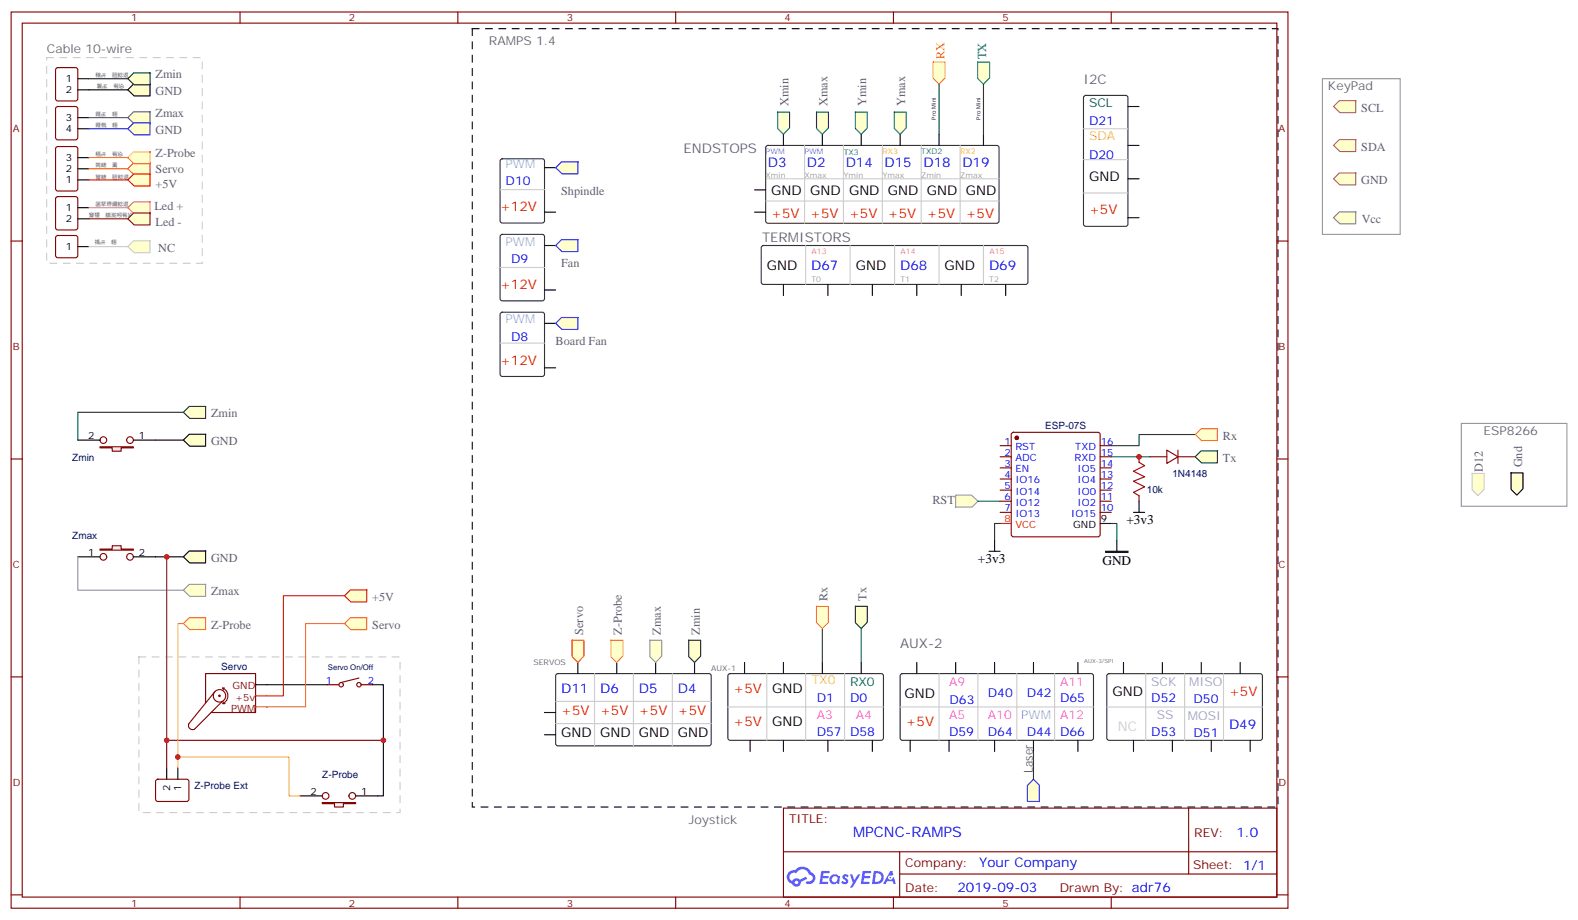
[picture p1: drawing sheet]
<svg xmlns="http://www.w3.org/2000/svg" width="501mm" height="292mm" viewBox="0 0 501 292" stroke-linecap="round" stroke-linejoin="round" font-family="sans-serif">
<path d="M14.8 18.3h49.4v65.2h-49.4zM44.1 208.4h82.9v49.4h-82.9z" fill="none" stroke="#ccc" stroke-width=".35" stroke-dasharray="2.1 2.1"/>
<path d="M419.8 25h24.7v49.4h-24.7zM463.9 134.3h33.5v26.3h-33.5z" fill="none" stroke="#999" stroke-width=".35"/>
<path d="M149.9 9.1h255.8v246.9h-255.8z" fill="none" stroke="#000" stroke-width=".35" stroke-dasharray="2.1 2.1"/>
<g fill="none" stroke="#870000" stroke-width=".35">
<path d="M3.5 3.8h405.4v284.3h-405.4zM7.1 7.3h398.2v277.3h-398.2zM76.2 3.8v3.5M145.3 3.8v3.5M214.5 3.8v3.5M283.6 3.8v3.5M352.8 3.8v3.5M3.5 76.5h3.6M405.3 76.5h3.6M3.5 145.6h3.6M405.3 145.6h3.6M3.5 214.8h3.6"/>
<path d="M405.3 214.8h3.6M248.7 256.4h156.6v28.2h-156.6zM377.3 256.4v20.9M248.7 270.2h156.5M285.6 277.3h119.6M285.6 270.2v14.2M3.5 283.9h3.6M76.2 284.6v3.5M145.3 284.6v3.5M214.5 284.6v3.5M283.6 284.6v3.5M352.8 284.6v3.5"/>
<path d="M405.3 283.9h3.6"/>
</g>
<g fill="#5487ff">
<path d="M267.7 277.6a1.22 1.22 0 0 1 1.7 .2l-.4 .6a.47 .47 0 0 0-.3-.4 .47 .47 0 0 0-.5 .2l.1 .2a1.14 1.14 0 0 1 .8 1.8 1.14 1.14 0 0 1-1.9 0l-.2-.2 .5-.6 .7 .5a.29 .29 0 0 0 .3-.3 .29 .29 0 0 0-.2-.3 1.04 1.04 0 0 1-.6-1.7z"/>
<path d="M260.7 276.3h2.4l.3 .2-.2 .5-1.8 .1-.1 .8h1.5l.3 .4-.3 .4h-1.6l-.2 1.1h1.7l.2 .3-.2 .3-2.6 .1z"/>
<path d="M273.8 276.3l2.7 .2-.1 .5-1.8 .1-.2 .8h1.6l.3 .4-.4 .4h-1.6l-.1 1.1h1.7l.2 .3-.2 .3-2.6 .1z"/>
<path d="M282.6 276.3h.7l.3 1.3-.6 .3a.69 .69 0 0 0-1 .3 .69 .69 0 0 0 .4 .9 .69 .69 0 0 0 .9-.6l.5-.2 .6 2.2h-.8l-.2-.9h-1.8l-.5 .9h-.8z"/>
<path d="M269.8 277.4h.8l.6 1.8 1.1-1.8h.9l-2.6 4.2h-.8l.9-1.5z"/>
<path d="M277.4 276.3l-.6 4.2h1.3a2.11 2.11 0 0 0 2.5-2.1 2.11 2.11 0 0 0-2.5-2.1zM278.1 277.1a1.43 1.43 0 0 1 1.6 1.6 1.43 1.43 0 0 1-2 1.1z"/>
<path d="M263.7 277.9a1.54 1.54 0 0 0-.1 2.2 1.54 1.54 0 0 0 2.2 .1l.6 .3 .3-2.3-.6-.3a1.49 1.49 0 0 0-2.4 0zM264 278.9a.94 .94 0 0 1 1.8 0 .94 .94 0 0 1-1.8 0z"/>
<path d="M250.4 276.7a2.18 2.18 0 0 0 1.1 3.7 1.44 1.44 0 0 0 1.6 .9 1.44 1.44 0 0 0 1.2-1.4l2-1.1-.5-.7-1.9 1a1.47 1.47 0 0 0-2.4 .4 1.39 1.39 0 0 1-.7-1.9 1.39 1.39 0 0 1 2-.5 2.12 2.12 0 0 1 2.2-1.3 2.12 2.12 0 0 1 1.9 1.7 1.14 1.14 0 0 1 1.1 1.4 1.14 1.14 0 0 1-1.7 .7 .43 .43 0 0 0-.5 .4 .43 .43 0 0 0 .4 .5 1.98 1.98 0 0 0 2.5-1.2 1.98 1.98 0 0 0-1.2-2.6 3.1 3.1 0 0 0-5.3-.6l-.9 .1zM252.3 280a.55 .55 0 0 1 1.1 0 .55 .55 0 0 1-1.1 0z"/>
<circle cx="282.6" cy="278.4" r=".26"/>
</g>
<path d="M68.3 219.4l-8.3 10.2a1.31 1.31 0 0 0 .2 1.5 1.31 1.31 0 0 0 1.5 .3l8.9-8.9M70.7 218.3a2.68 2.68 0 0 1 1.7 2.5 2.68 2.68 0 0 1-1.7 2.4M70.7 218.3h.6M70.7 218.3l.2 .5M65.3 222.9v-9.2h15.8v12.4h-14.1M67.7 220.6a1.98 1.98 0 0 1 3.1-1.5 1.98 1.98 0 0 1-.2 3.4 1.98 1.98 0 0 1-2.9-1.7M69.5 220.6l.4 .2-.2 .2-.3-.2M70.7 223.2h.7M70.9 222.7l-.2 .5" fill="none" stroke="#850000" stroke-width=".35"/>
<path d="M81.1 224.3h3.6" fill="none" stroke="#f60" stroke-width=".35"/>
<path d="M81.1 220.8h3.6" fill="none" stroke="#f00" stroke-width=".35"/>
<path d="M81.1 217.2h3.6" fill="none" stroke="#000" stroke-width=".35"/>
<path d="M102.3 254.6h10.6v.4h-3.9v1h-2.8v-1h-3.9z" fill="#f0f0f0" stroke="#870000" stroke-width=".35"/>
<g fill="none" stroke="#870000" stroke-width=".35">
<circle cx="103.4" cy="252.5" r="1.06"/>
<circle cx="111.8" cy="252.5" r="1.06"/>
</g>
<path d="M95.2 252.5h7.1M112.9 252.5h7" fill="none" stroke="#000" stroke-width=".35"/>
<path d="M31.7 141.7h10.6v.4h-3.8v1.1h-2.9v-1.1h-3.9z" fill="#f0f0f0" stroke="#870000" stroke-width=".35"/>
<g fill="none" stroke="#870000" stroke-width=".35">
<circle cx="32.8" cy="139.6" r="1.06"/>
<circle cx="41.3" cy="139.6" r="1.06"/>
</g>
<path d="M24.7 139.6h7M42.3 139.6h7.1" fill="none" stroke="#000" stroke-width=".35"/>
<path d="M31.7 174.2h3.9v-1.1h2.9v1.1h3.8v.4h-10.6z" fill="#f0f0f0" stroke="#870000" stroke-width=".35"/>
<g fill="none" stroke="#870000" stroke-width=".35">
<path d="M17.9 21.7l.4-.3h5.7l.6 .5 .1 9.4-.5 .7h-5.9l-.6-.4-.1-9.4zM17.9 34l.4-.2h5.7l.6 .4 .1 9.5-.5 .6-5.9 .1-.6-.5-.1-9.4zM17.9 46.7l.4-.2h5.7l.6 .4 .1 13-.5 .7h-5.9l-.6-.5-.1-12.9zM17.9 62.6l.4-.2h5.7l.6 .4 .1 9.4-.5 .7-5.9 .1-.6-.5-.1-9.4zM17.9 74.9l.4-.2h5.7l.5 .2 .2 .5v5.7l-.2 .5-.5 .2h-5.7l-.5-.3-.2-.4v-5.7zM321.3 137.4l.4-.2h26.8l.5 .2 .2 .5v31.7l-.2 .5-.5 .2h-26.8l-.5-.2-.2-.5v-31.7zM317.5 141.4h3.5M317.5 144.9h3.5M317.5 148.4h3.5M317.5 152h3.5M317.5 155.5h3.5M317.5 159h3.5"/>
<path d="M349.2 141.4h3.6M349.2 144.9h3.6M349.2 148.4h3.6M349.2 152h3.6M349.2 155.5h3.6M349.2 159h3.6M361.6 144.9v1.8M361.6 157.3v1.7M365.1 144.9h5.3M370.4 142.8l3.5 2.1-3.5 2.1zM373.9 144.9h5.3M373.9 142.8v4.2"/>
<path d="M317.5 162.6h3.5M349.2 162.6h3.6M104.1 217.2h3.5M113.9 215.1l-5.6 1.4M114.7 217.2h3.5M49.6 247.4l.5-.2 9.4 .1 .5 .6-.1 6-.6 .4-9.5-.1-.4-.6v-5.7z"/>
<circle cx="32.8" cy="176.7" r="1.06"/>
<circle cx="41.3" cy="176.7" r="1.06"/>
<circle cx="108.3" cy="217.2" r=".71"/>
<circle cx="113.9" cy="217.2" r=".71"/>
</g>
<g fill="none" stroke="#000" stroke-width=".35">
<path d="M24.7 25h3.5M24.7 28.5h3.5M24.7 37.3h3.5M358.1 33.8h3.5M24.7 40.9h3.5M24.7 57.1h3.5M24.7 53.6h3.5M24.7 50h3.5M172.9 53.2h3.5M248.7 42.6v3.5M261.1 42.6v3.5M273.4 42.6v3.5"/>
<path d="M285.8 42.6v3.5M298.1 42.6v3.5M312.2 42.6v3.5M358.1 46.1h3.5M358.1 56.7h3.5M24.7 65.9h3.5M24.7 69.4h3.5M24.7 78.2h3.5M172.9 77.9h3.5M172.9 67.3h3.5M239.5 67.3h3.6M239.5 60.3h3.6"/>
<path d="M358.1 69.1h3.5M172.9 92h3.5M248.7 90.2v3.6M262.8 90.2v3.6M276.9 90.2v3.6M291 90.2v3.6M305.2 90.2v3.6M319.3 90.2v3.6M172.9 102.6h3.5M172.9 116.7h3.5M24.7 176.7h7M42.3 176.7h7.1"/>
<path d="M349.2 166.1h3.6M183.4 210.2v3.5M195.8 210.2v3.5M208.1 210.2v3.5M220.5 210.2v3.5M236.4 210.2v3.5M248.7 210.2v3.5M261.1 210.2v3.5M273.4 210.2v3.5M291 210.2v3.5M303.4 210.2v3.5M315.7 210.2v3.5"/>
<path d="M328.1 210.2v3.5M342.2 210.2v3.5M356.7 210.2v3.5M369 210.2v3.5M381.4 210.2v3.5M393.7 210.2v3.5M172.9 226.1h3.5M172.9 233.1h3.5M238.1 234.9v3.5M248.7 234.9v3.5M262.8 234.9v3.5M276.9 234.9v3.5"/>
<path d="M288.9 234.9v3.5M301.3 234.9v3.5M315.7 234.9v3.5M328.1 234.9v3.5M342.2 234.9v3.5M359.8 234.9v3.5M372.2 234.9v3.5M384.5 234.9v3.5M396.9 234.9v3.5M52.9 243.7v3.5M56.4 243.7v3.5"/>
</g>
<path d="M344.2 30.5l.5-.2h12.7l.6 .4 .1 40.4-.5 .7h-12.9l-.7-.4v-40.4zM159 50.6l.5-.2h12.7l.5 .2 .2 .5v19l-.3 .5-.4 .2h-12.7l-.5-.3-.3-.4v-19zM243.3 46.3l.5-.2 72.9 .1 .4 .6v23.6l-.7 .4h-72.9l-.4-.7v-23.3zM159 74.6l.5-.2h12.7l.6 .4 .1 19.9-.5 .7-12.9 .1-.7-.5-.1-19.9zM241.9 78.1l.5-.2h83.2l.5 .2 .2 .5v10.9l-.2 .5-.5 .2h-83.2l-.5-.2-.2-.5v-10.9zM159 99.3l.5-.2h12.7l.5 .2 .2 .5v18.9l-.3 .5-.4 .2h-12.7l-.5-.2-.3-.5v-18.9zM176.6 213.9l.5-.2 48.2 .1 .5 .6-.1 21.8-.6 .4h-48.3l-.4-.7v-21.5zM231.3 213.9l.5-.2 48.2 .1 .5 .6-.1 20-.6 .5-48.3-.1-.4-.6v-19.8zM286 213.9l.5-.2 60.2 .1 .4 .6v20l-.7 .5-60.2-.1-.4-.6v-19.8zM351.6 213.9l.5-.2 48.2 .1 .5 .6-.1 20.1-.7 .4-48.2-.1-.4-.6v-19.8z" fill="none" stroke="#333" stroke-width=".35"/>
<g fill="none" stroke="#ccc" stroke-width=".35">
<path d="M243.4 56.7h73.7M255.4 46.1v24.7M267.8 46.1v24.7M280.1 46.1v24.7M292.5 46.1v24.7M304.8 46.1v24.7M344 50.7h14.1M344 40.9h14.1M158.7 60.2h14.2M243.1 63.8h74M255.8 77.9v12.3M269.9 77.9v12.3"/>
<path d="M284 77.9v12.3M298.1 77.9v12.3M312.2 77.9v12.3M344 61.2h14.1M158.7 84.9h14.2M158.7 108.9h14.2M188.7 213.7v22.9M201.1 213.7v22.9M213.4 213.7v22.9M243.4 213.7v21.2M255.8 213.7v21.2M268.1 213.7v21.2"/>
<path d="M298.1 213.7v21.2M310.4 213.7v21.2M322.8 213.7v21.2M334.8 213.7v21.2M363.7 213.7v21.2M376.1 213.7v21.2M388.4 213.7v21.2M176.4 222.5h49.4M176.4 229.6h49.4M231.1 224.3h49.4M285.8 224.3h61.3M351.4 224.3h49.4"/>
</g>
<circle cx="322.8" cy="138.9" r=".53" fill="#870000" stroke="#870000" stroke-width=".35"/>
<path d="M317.5 166.1h3.5" fill="none" stroke="#f00" stroke-width=".35"/>
<path d="M361.6 146.7l1.8 1-3.6 1.8 3.6 1.8-3.6 1.4 3.6 1.7-3.6 1.8 1.8 1.1" fill="none" stroke="#a10000" stroke-width=".35"/>
<g fill="#ffc" stroke="#000" stroke-width=".35">
<path d="M60.1 137.8h5.3l-.1 3.8h-5.1l-2-2z"/>
<path d="M58.2 176.7l1.9-1.9h5.3l-.1 3.8h-5.1z"/>
<path d="M40.6 28.5l1.8-1.8h5.3l-.1 3.7h-5z"/>
<path d="M479.7 149.9l3.8 .1v5.1l-2 2-1.8-1.9z"/>
</g>
<g fill="#ffc" stroke="#060" stroke-width=".35">
<path d="M58.2 130.8l1.9-1.8h5.3l-.1 3.8h-5.1z"/>
<path d="M40.6 25l1.8-1.9h5.3l-.1 3.8h-5z"/>
<path d="M218.6 203l3.8 .1v5.1l-1.9 2-1.9-1.9z"/>
<path d="M271.6 192.3l3.7 .1v5l-1.9 2-1.8-1.8z"/>
</g>
<g fill="#ffc" stroke="#999" stroke-width=".35">
<path d="M58.2 187.3l1.9-1.9h5.3l-.1 3.8h-5.1z"/>
<path d="M206.3 203l3.8 .1v5.1l-2 2-1.8-1.9z"/>
<path d="M303.4 157.1h5l2 1.9-1.8 1.9h-5.3z"/>
</g>
<g fill="#ffc" stroke="#fc0" stroke-width=".35">
<path d="M58.2 197.8l1.9-1.8h5.3l-.1 3.8h-5.1z"/>
<path d="M40.6 50l1.8-1.8h5.3l-.1 3.8h-5z"/>
<path d="M193.9 203l3.8 .1v5.1l-1.9 2-1.9-1.9z"/>
<path d="M259.2 192.3l3.8 .1v5l-1.9 2-1.9-1.8z"/>
</g>
<g fill="#ffc" stroke="#f00" stroke-width=".35">
<path d="M109.4 189l1.8-1.8h5.3l-.1 3.8h-5z"/>
<path d="M40.6 57.1l1.8-1.9h5.3l-.1 3.8h-5z"/>
</g>
<g fill="#ffc" stroke="#f60" stroke-width=".35">
<path d="M109.4 197.8l1.8-1.8h5.3l-.1 3.8h-5z"/>
<path d="M42.4 51.7h5.3l-.1 3.8h-5l-2-1.9z"/>
<path d="M181.6 203l3.8 .1v5.1l-2 2-1.8-1.9z"/>
</g>
<path d="M42.4 35.5h5.3l-.1 3.8h-5l-2-2z" fill="#ffc" stroke="#666" stroke-width=".35"/>
<path d="M40.6 40.9l1.8-1.9h5.3l-.1 3.8h-5z" fill="#ffc" stroke="#03c" stroke-width=".35"/>
<path d="M40.6 65.9l1.8-1.9h5.3l-.1 3.8h-5z" fill="#ffc" stroke="#f66" stroke-width=".35"/>
<path d="M42.4 67.6h5.3l-.1 3.8h-5l-2-2z" fill="#ffc" stroke="#630" stroke-width=".35"/>
<g fill="#ffc" stroke="#ccc" stroke-width=".35">
<path d="M40.6 78.2l1.8-1.8h5.3l-.1 3.8h-5z"/>
<path d="M467.3 150.1l3.8 .1v5l-1.9 2.1-1.9-1.9z"/>
</g>
<path d="M423.3 69.1l1.9-1.9h5.3l-.1 3.8h-5z" fill="#ffc" stroke="#969" stroke-width=".35"/>
<g fill="#ffc" stroke="#966" stroke-width=".35">
<path d="M423.3 56.7l1.9-1.8h5.3l-.1 3.8h-5z"/>
<path d="M425.2 44.3h5.3l-.1 3.8h-5l-2.1-2z"/>
<path d="M423.3 33.8l1.9-1.9h5.3l-.1 3.8h-5z"/>
</g>
<g fill="#ffc" stroke="#03f" stroke-width=".35">
<path d="M176.4 102.6l1.8-1.9h5.3l-.1 3.8h-5z"/>
<path d="M176.4 53.2l1.8-1.9h5.3l-.1 3.8h-5z"/>
<path d="M178.2 76h5.3l-.1 3.8h-5l-2-1.9z"/>
<path d="M328.1 247.2l1.8 1.9v5.3l-3.8-.1v-5z"/>
</g>
<g fill="#ffc" stroke="#066" stroke-width=".35">
<path d="M246.9 35.5l3.7 .1v5l-1.9 2-1.8-1.8z"/>
<path d="M259.2 35.5l3.8 .1v5l-1.9 2-1.9-1.8z"/>
<path d="M271.6 35.5l3.7 .1v5l-1.9 2-1.8-1.8z"/>
<path d="M283.9 35.5l3.8 .1v5l-1.9 2-1.9-1.8z"/>
</g>
<path d="M361.6 159v3.6M359.8 162.6h3.6" fill="none" stroke="#000" stroke-width=".35"/>
<path d="M379.4 137.9l1.9-1.9h5.3l-.1 3.8h-5.1z" fill="#ffc" stroke="#fc0" stroke-width=".35"/>
<path d="M379.4 144.9l1.9-1.8h5.3l-.1 3.8h-5.1z" fill="#ffc" stroke="#060" stroke-width=".35"/>
<path d="M314 174.9h3.5M315.7 171.4v3.5M354.5 171.4v3.5" fill="none" stroke="#000" stroke-width=".35"/>
<path d="M351 174.9h7.1v.4h-7.1z" fill="#000" stroke="#000" stroke-width=".35"/>
<path d="M310.4 19.6l3.7 .1v5l-1.9 2-1.8-1.8z" fill="#ffc" stroke="#093" stroke-width=".35"/>
<path d="M296.2 19.6l3.8 .1v5l-1.9 2-1.9-1.8z" fill="#ffc" stroke="#fc0" stroke-width=".35"/>
<path d="M28.2 28.5h12.4M49.4 139.6h8.8M49.4 176.7h8.8M84.7 217.2h19.4M118.2 217.2h3.5v35.3h-1.8" fill="none" stroke="#000" stroke-width=".35"/>
<path d="M28.2 25h12.4M298.1 26.7v15.9M312.2 26.7v15.9M58.2 130.8h-33.5v8.8M379.2 137.9h-17.6v3.5h-8.8M310.4 159h7.1M352.8 144.9h12.3M317.5 166.1h-1.8v5.3M352.8 166.1h1.7v5.3M261.1 199.6v10.6M273.4 199.6v10.6M328.1 238.4v8.8" fill="none" stroke="#008700" stroke-width=".35"/>
<path d="M24.7 176.7v10.6h33.5" fill="none" stroke="#999" stroke-width=".35"/>
<path d="M121.7 234.9h-68.8v8.8" fill="none" stroke="#900" stroke-width=".35"/>
<path d="M28.2 50h12.4M58.2 197.8h-1.8v42.4M56.4 243.7v-3.5h35.3v12.3h3.5" fill="none" stroke="#fc0" stroke-width=".35"/>
<path d="M52.9 176.7v58.2" fill="none" stroke="#930" stroke-width=".35"/>
<path d="M28.2 57.1h12.4M109.4 189h-19.4v31.8h-5.3" fill="none" stroke="#f00" stroke-width=".35"/>
<path d="M28.2 53.6h12.4M109.4 197.8h-12.4v26.5h-12.3" fill="none" stroke="#f60" stroke-width=".35"/>
<path d="M28.2 40.9h12.4" fill="none" stroke="#03f" stroke-width=".35"/>
<path d="M28.2 37.3h12.4" fill="none" stroke="#666" stroke-width=".35"/>
<path d="M28.2 69.4h12.4" fill="none" stroke="#630" stroke-width=".35"/>
<path d="M28.2 65.9h12.4" fill="none" stroke="#f69" stroke-width=".35"/>
<path d="M28.2 78.2h12.4" fill="none" stroke="#ccc" stroke-width=".35"/>
<g fill="#c00">
<circle cx="56.4" cy="240.2" r=".88"/>
<circle cx="121.7" cy="234.9" r=".88"/>
<circle cx="52.9" cy="234.9" r=".88"/>
<circle cx="52.9" cy="176.7" r=".88"/>
<circle cx="361.6" cy="144.9" r=".88"/>
</g>
<text font-size="4.6" fill="#00f" x="270.8" y="265.4">MPCNC-RAMPS</text>
<g font-size="4.2" fill="#666">
<text x="344" y="26.7">I2C</text>
<text x="217" y="48.7">ENDSTOPS</text>
<text x="241.9" y="76.9">TERMISTORS</text>
<text x="285.8" y="205.6">AUX-2</text>
</g>
<g font-size="4.2" fill="#00f">
<text x="243.8" y="52.9">D3</text>
<text x="256.1" y="52.9">D2</text>
<text x="268.5" y="52.9">D14</text>
<text x="280.8" y="52.9">D15</text>
<text x="293.2" y="52.9">D18</text>
<text x="305.5" y="52.9">D19</text>
<text x="257.5" y="85.7">D67</text>
<text x="285.7" y="85.7">D68</text>
<text x="314" y="85.7">D69</text>
<text x="178.2" y="219.8">D11</text>
<text x="190.5" y="219.7">D6</text>
<text x="202.8" y="219.7">D5</text>
<text x="215.2" y="219.7">D4</text>
<text x="390.2" y="231.4">D49</text>
<text x="392.5" y="265.7">1.0</text>
<text x="310.9" y="275.2">Your Company</text>
<text x="304" y="283">2019-09-03</text>
</g>
<g font-size="4.2">
<text x="345.7" y="57.5">GND</text>
<text x="244.8" y="62">GND</text>
<text x="257.2" y="62">GND</text>
<text x="269.5" y="62">GND</text>
<text x="281.9" y="62">GND</text>
<text x="294.2" y="62">GND</text>
<text x="306.6" y="62">GND</text>
<text x="243.4" y="85.7">GND</text>
<text x="271.6" y="85.7">GND</text>
<text x="299.9" y="85.7">GND</text>
<text x="357.6" y="166.1">+3v3</text>
<text x="310.4" y="178.7">+3v3</text>
<text x="350" y="179.1">GND</text>
<text x="245.2" y="219.7">GND</text>
<text x="287.2" y="221.5">GND</text>
<text x="353.1" y="220.8">GND</text>
<text x="178.2" y="233.9">GND</text>
<text x="190.5" y="233.9">GND</text>
<text x="202.8" y="233.9">GND</text>
<text x="215.2" y="233.9">GND</text>
<text x="245.2" y="230.3">GND</text>
</g>
<g font-size="4.2" fill="#f00">
<text x="158.7" y="67">+12V</text>
<text x="244.8" y="69.1">+5V</text>
<text x="257.2" y="69.1">+5V</text>
<text x="269.5" y="69.1">+5V</text>
<text x="281.9" y="69.1">+5V</text>
<text x="294.2" y="69.1">+5V</text>
<text x="306.6" y="69.1">+5V</text>
<text x="345.7" y="68.1">+5V</text>
<text x="158.7" y="91.7">+12V</text>
<text x="158.7" y="115.7">+12V</text>
<text x="232.8" y="219.7">+5V</text>
<text x="390.2" y="220.8">+5V</text>
<text x="178.2" y="226.8">+5V</text>
<text x="190.5" y="226.8">+5V</text>
<text x="202.8" y="226.8">+5V</text>
<text x="215.2" y="226.8">+5V</text>
<text x="232.8" y="230.3">+5V</text>
<text x="287.5" y="230.3">+5V</text>
</g>
<text font-size="4.2" fill="#ccc" x="354.9" y="232.1">NC</text>
<g font-size="3.9" fill="#666">
<text x="14.9" y="16.8">Cable 10-wire</text>
<text x="155.2" y="14.4">RAMPS 1.4</text>
<text x="49.4" y="24.8">Zmin</text>
<text x="421.6" y="28.5">KeyPad</text>
<text x="49.4" y="30.1">GND</text>
<text x="250.3" y="33.6" transform="rotate(-90 250.3 33.6)">Xmin</text>
<text x="262.6" y="33.6" transform="rotate(-90 262.6 33.6)">Xmax</text>
<text x="275" y="33.6" transform="rotate(-90 275 33.6)">Ymin</text>
<text x="287.3" y="33.6" transform="rotate(-90 287.3 33.6)">Ymax</text>
<text x="432.2" y="35.4">SCL</text>
<text x="49.4" y="37.1">Zmax</text>
<text x="49.4" y="42.4">GND</text>
<text x="432.2" y="47.8">SDA</text>
<text x="49.4" y="49.8">Z-Probe</text>
<text x="49.4" y="54.8">Servo</text>
<text x="49.4" y="59.7">+5V</text>
<text x="432.2" y="58.4">GND</text>
<text x="178.2" y="61.8">Shpindle</text>
<text x="49" y="66.8">Led +</text>
<text x="49.4" y="71.7">Led -</text>
<text x="432.3" y="70.7">Vcc</text>
<text x="50.2" y="79.8">NC</text>
<text x="178.2" y="84.8">Fan</text>
<text x="176.4" y="109.5">Board Fan</text>
<text x="67" y="132.5">Zmin</text>
<text x="471" y="137.9">ESP8266</text>
<text x="67" y="141.3">GND</text>
<text x="388.2" y="139.5">Rx</text>
<text x="388.2" y="146.6">Tx</text>
<text x="470.8" y="149.6" transform="rotate(-90 470.8 149.6)">D12</text>
<text x="483.2" y="148.3" transform="rotate(-90 483.2 148.3)">Gnd</text>
<text x="296" y="159.9">RST</text>
<text x="67" y="178.3">GND</text>
<text x="67" y="188.9">Zmax</text>
<text x="118.2" y="190.7">+5V</text>
<text x="262.7" y="190.6" transform="rotate(-90 262.7 190.6)">Rx</text>
<text x="275" y="190.6" transform="rotate(-90 275 190.6)">Tx</text>
<text x="67" y="199.5">Z-Probe</text>
<text x="118.2" y="199.5">Servo</text>
<text x="185.1" y="201.4" transform="rotate(-90 185.1 201.4)">Servo</text>
<text x="197.4" y="201.4" transform="rotate(-90 197.4 201.4)">Z-Probe</text>
<text x="209.8" y="201.4" transform="rotate(-90 209.8 201.4)">Zmax</text>
<text x="222.1" y="201.4" transform="rotate(-90 222.1 201.4)">Zmin</text>
<text x="327.8" y="245.3" transform="rotate(-90 327.8 245.3)">Laser</text>
<text x="218.7" y="261.5">Joystick</text>
</g>
<text font-size="3.9" fill="#f90" x="299.8" y="18.6" transform="rotate(-90 299.8 18.6)">RX</text>
<g font-size="3.9" fill="#093">
<text x="313.1" y="18.8" transform="rotate(-90 313.1 18.8)">TX</text>
<text x="269.9" y="217.5">RX0</text>
</g>
<text font-size="3.9" fill="#063" x="345.7" y="33.8">SCL</text>
<g font-size="3.9" fill="#00f">
<text x="345.7" y="39.8">D21</text>
<text x="345.7" y="50.4">D20</text>
<text x="160.5" y="58.7">D10</text>
<text x="162.3" y="83.4">D9</text>
<text x="162.3" y="108.1">D8</text>
<text x="313.6" y="221">D40</text>
<text x="326" y="221">D42</text>
<text x="259.3" y="222.8">D1</text>
<text x="269.9" y="222.8">D0</text>
<text x="301.4" y="223.5">D63</text>
<text x="336.5" y="222.8">D65</text>
<text x="365.5" y="222.8">D52</text>
<text x="378.9" y="223.2">D50</text>
<text x="259.3" y="233.4">D57</text>
<text x="269.9" y="233.4">D58</text>
<text x="301.3" y="233.4">D59</text>
<text x="313.6" y="233.4">D64</text>
<text x="326" y="233.4">D44</text>
<text x="336.5" y="233.4">D66</text>
<text x="365.5" y="233.4">D53</text>
<text x="378.9" y="233.8">D51</text>
</g>
<g font-size="3.9" fill="#fc0">
<text x="345.7" y="44.4">SDA</text>
<text x="257.7" y="216.9">TX0</text>
</g>
<g font-size="3.9" fill="#6cf">
<text x="160.5" y="53.5">PWM</text>
<text x="160.5" y="77.9">PWM</text>
<text x="160.5" y="102.6">PWM</text>
<text x="324.2" y="228.1">PWM</text>
</g>
<g font-size="3.9" fill="#f6c">
<text x="301.3" y="217.5">A9</text>
<text x="336.5" y="217.5">A11</text>
<text x="259.3" y="228.1">A3</text>
<text x="271.6" y="228.1">A4</text>
<text x="301.3" y="228.1">A5</text>
<text x="313.6" y="228.1">A10</text>
<text x="336.5" y="228.1">A12</text>
</g>
<g font-size="3.9" fill="#99c">
<text x="365.5" y="217.5">SCK</text>
<text x="377.5" y="217.5">MISO</text>
<text x="367.2" y="228.1">SS</text>
<text x="377.1" y="228.5">MOSI</text>
</g>
<g font-size="3.9" fill="#800">
<text x="250.5" y="261">TITLE:</text>
<text x="379.1" y="265.7">REV:</text>
<text x="287.4" y="275.2">Company:</text>
<text x="378.7" y="275.8">Sheet: 1/1</text>
<text x="287.4" y="282.9">Date:</text>
<text x="336.4" y="282.9">Drawn By: adr76</text>
</g>
<g font-size="3.2" fill="#800">
<text x="41.6" y="6.8">1</text>
<text x="110.8" y="6.8">2</text>
<text x="179.9" y="6.8">3</text>
<text x="249.1" y="6.8">4</text>
<text x="318.2" y="6.8">5</text>
<text x="4.1" y="41.9">A</text>
<text x="405.9" y="41.9">A</text>
<text x="4.1" y="111.1">B</text>
<text x="405.9" y="111.1">B</text>
<text x="4.1" y="180.2">C</text>
<text x="405.9" y="180.2">C</text>
<text x="4.1" y="249.3">D</text>
<text x="405.9" y="249.3">D</text>
<text x="41.6" y="287.6">1</text>
<text x="110.8" y="287.6">2</text>
<text x="179.9" y="287.6">3</text>
<text x="249.1" y="287.6">4</text>
<text x="318.2" y="287.6">5</text>
</g>
<g font-size="3.2">
<text x="20.9" y="26">1</text>
<text x="20.9" y="29.6">2</text>
<text x="20.9" y="38.4">3</text>
<text x="20.9" y="41.9">4</text>
<text x="20.9" y="51.1">3</text>
<text x="20.9" y="58.1">1</text>
<text x="20.9" y="54.6">2</text>
<text x="20.9" y="67">1</text>
<text x="20.9" y="70.5">2</text>
<text x="20.9" y="79.3">1</text>
<text x="28" y="139.3">2</text>
<text x="44.1" y="139.3">1</text>
<text x="340.7" y="167.5">GND</text>
<text x="349.4" y="165.7">9</text>
<text x="28" y="176.3">1</text>
<text x="44.1" y="176.3">2</text>
<text x="54" y="251" transform="rotate(-90 54 251)">2</text>
<text x="57.5" y="251" transform="rotate(-90 57.5 251)">1</text>
<text x="98.5" y="252.2">2</text>
<text x="114.7" y="252.2">1</text>
</g>
<g font-size="3.2" fill="#000080">
<text x="331.8" y="136.1">ESP-07S</text>
<text x="22.9" y="146.2">Zmin</text>
<text x="372.2" y="151.5">1N4148</text>
<text x="364.1" y="156.3">10k</text>
<text x="22.9" y="170.9">Zmax</text>
<text x="70.2" y="212.7">Servo</text>
<text x="61.7" y="250.2">Z-Probe Ext</text>
<text x="102.3" y="246.7">Z-Probe</text>
</g>
<g font-size="3.2" fill="#00f">
<text x="318.8" y="141">1</text>
<text x="322.3" y="142.8">RST</text>
<text x="341.4" y="142.8">TXD</text>
<text x="349.4" y="141">16</text>
<text x="318.8" y="144.6">2</text>
<text x="318.8" y="148.1">3</text>
<text x="322.3" y="146.3">ADC</text>
<text x="322.3" y="149.9">EN</text>
<text x="341.1" y="146.3">RXD</text>
<text x="342.1" y="149.9">IO5</text>
<text x="349.4" y="148.1">14</text>
<text x="349.4" y="144.6">15</text>
<text x="318.8" y="151.6">4</text>
<text x="318.8" y="155.2">5</text>
<text x="322.3" y="153.4">IO16</text>
<text x="342.1" y="153.4">IO4</text>
<text x="349.4" y="155.2">12</text>
<text x="349.4" y="151.6">13</text>
<text x="318.8" y="158.7">6</text>
<text x="322.3" y="156.9">IO14</text>
<text x="322.3" y="160.4">IO12</text>
<text x="342.1" y="160.4">IO2</text>
<text x="342.1" y="156.9">IO0</text>
<text x="349.4" y="158.7">11</text>
<text x="318.8" y="162.2">7</text>
<text x="322.3" y="164">IO13</text>
<text x="340.1" y="164">IO15</text>
<text x="349.4" y="162.2">10</text>
<text x="103.5" y="216.9">1</text>
<text x="116.8" y="216.9">2</text>
</g>
<g font-size="3.2" fill="#f00">
<text x="318.8" y="165.7">8</text>
<text x="322.3" y="167.5">VCC</text>
</g>
<g font-size="3.2" fill="#840000">
<text x="73.8" y="218.7">GND</text>
<text x="73.4" y="225.8">PWM</text>
<text x="74.6" y="222.3">+5v</text>
</g>
<g font-size="2.5" fill="#66f">
<text x="243.1" y="48.8">PWM</text>
<text x="255.4" y="48.8">PWM</text>
</g>
<g font-size="2.5" fill="#093">
<text x="267.9" y="49">TX3</text>
<text x="292.5" y="48.8">TXD2</text>
</g>
<g font-size="2.5" fill="#fc0">
<text x="280.1" y="48.8">RX3</text>
<text x="304.8" y="48.8">RX2</text>
</g>
<text font-size="2.5" fill="#00f" x="42.3" y="54.8">D11</text>
<g font-size="2.5" fill="#999">
<text x="243.1" y="56.5">Xmin</text>
<text x="255.4" y="56.5">Xmax</text>
<text x="267.9" y="56.5">Ymin</text>
<text x="280.2" y="56.5">Ymax</text>
<text x="292.5" y="56.5">Zmin</text>
<text x="304.8" y="56.5">Zmax</text>
<text x="257.6" y="89.3">T0</text>
<text x="285.8" y="89.3">T1</text>
<text x="314.1" y="89.3">T2</text>
</g>
<g font-size="2.5" fill="#f69">
<text x="257.7" y="80.5">A13</text>
<text x="285.9" y="80.5">A14</text>
<text x="314.1" y="80.5">A15</text>
</g>
<text font-size="2.5" fill="#000080" x="104.1" y="212.5">Servo On/Off</text>
<g font-size="2.5" fill="#666">
<text x="169.3" y="211.1">SERVOS</text>
<text x="225.8" y="212.8">AUX-1</text>
</g>
<g font-size="1.8" fill="#666">
<text x="30.3" y="24.4">䅴㕃됵䏔䭃退</text>
<text x="30.7" y="27.9">䉴㕄н䒴㤀</text>
<text x="30.3" y="36.7">䈔㕄ы䎐</text>
<text x="30.3" y="40.3">䈔㡃퐸䎐</text>
<text x="30.3" y="49.4">䅤㕃둂䒴㤀</text>
<text x="30.3" y="53">䇤䁃н䍠</text>
<text x="30.3" y="56.7">䆤䁃с䏔䭃退</text>
<text x="30.3" y="65.3">䈄㹃琾䌤䭃退</text>
<text x="28.2" y="68.8">䆤㹄и䑴㵃吲䒴㤀</text>
<text x="30" y="77.5">䄔㕃둋䎐</text>
<text x="344.2" y="210.4">AUX-3/SPI</text>
</g>
<g font-size="1.8" fill="#00f">
<text x="42.3" y="29.3">GND</text>
<text x="42.3" y="41.7">GND</text>
<text x="42.3" y="58.1">GND</text>
<text x="42.3" y="70.3">GND</text>
</g>
<g font-size="1.8">
<text x="297.1" y="37.9" transform="rotate(-90 297.1 37.9)">Pro Mini</text>
<text x="311.2" y="37.9" transform="rotate(-90 311.2 37.9)">Pro Mini</text>
</g>
</svg>
